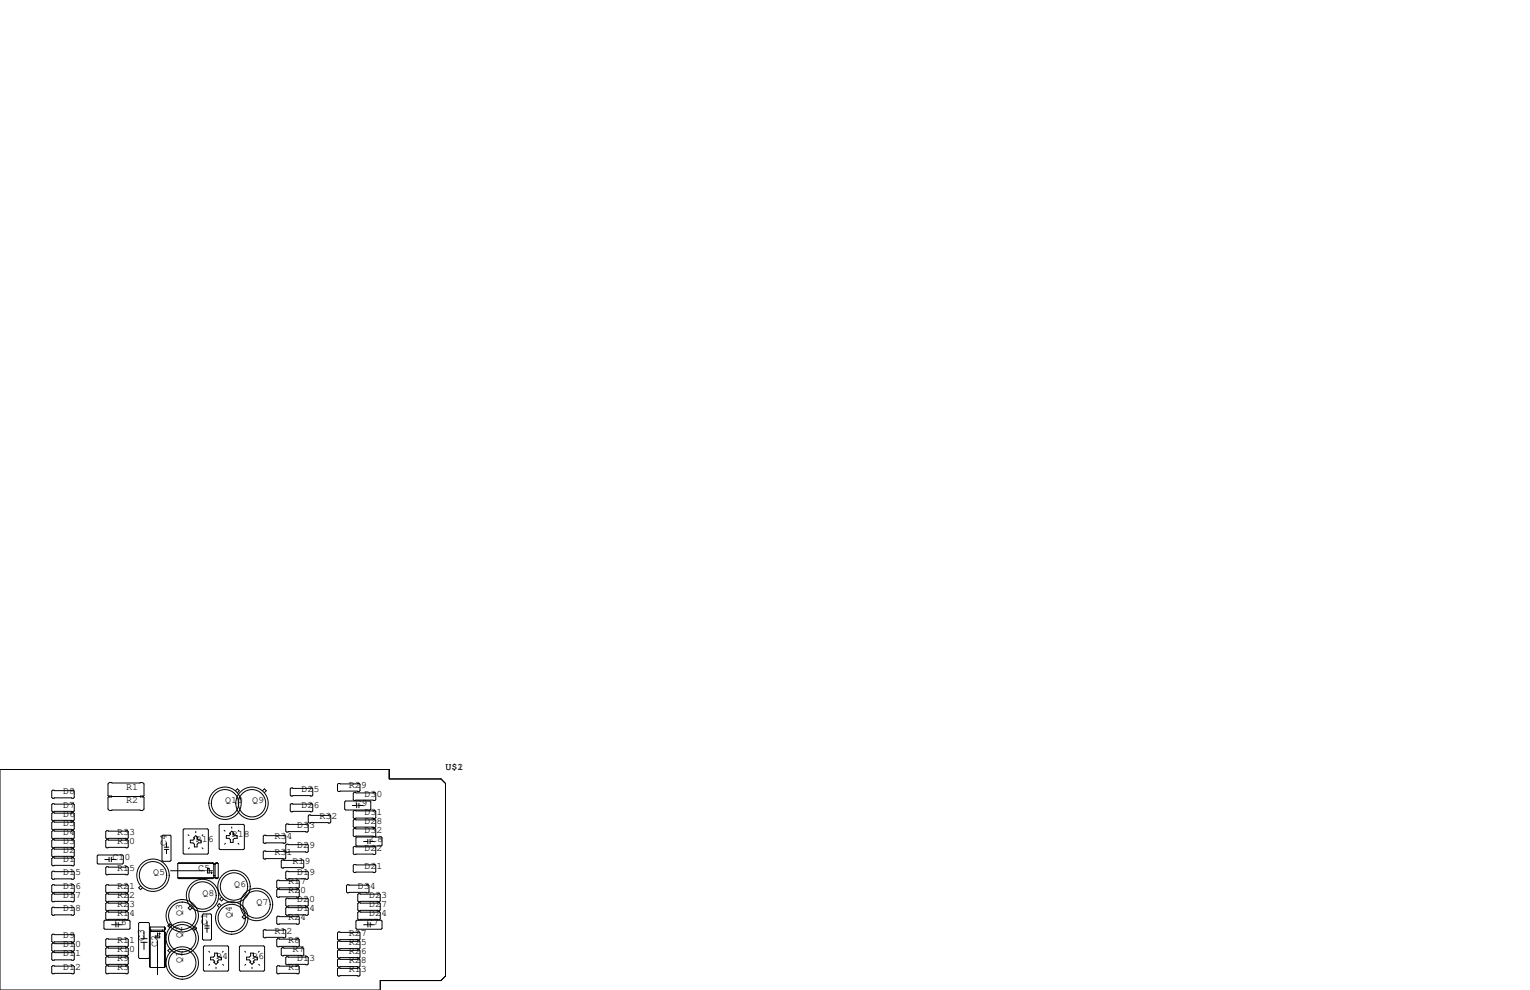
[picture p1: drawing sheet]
<svg xmlns="http://www.w3.org/2000/svg" width="432mm" height="279mm" viewBox="0 0 432 279" stroke-linecap="round" stroke-linejoin="round" font-family="sans-serif">
<g fill="none" stroke="#000" stroke-width=".28">
<path d="M0 217.2h109.9v2.6h14.6l1.2 1.3v54.4l-1.2 1.2h-17.2v2.7h-107.3zM14.9 223h5.8l.3 .3v1.7l-.3 .3h-5.8l-.3-.3v-1.7zM14.9 226.8h5.8l.3 .3v1.8l-.3 .2h-5.8l-.3-.2v-1.8zM14.9 229.4h5.8l.3 .2v1.8l-.3 .2h-5.8l-.3-.2v-1.8zM14.9 231.9h5.8l.3 .3v1.7l-.3 .3h-5.8l-.3-.3v-1.7zM14.9 234.4h5.8l.3 .3v1.8l-.3 .2h-5.8l-.3-.2v-1.8zM14.9 237h5.8l.3 .2v1.8l-.3 .3h-5.8l-.3-.3v-1.8zM14.9 239.5h5.8l.3 .3v1.8l-.3 .2h-5.8l-.3-.2v-1.8zM30.1 237h5.8l.3 .2v1.8l-.3 .3h-5.8l-.3-.3v-1.8zM30.1 234.4h5.8l.3 .3v1.8l-.3 .2h-5.8l-.3-.2v-1.8zM31.6 224.8l-.7 .1-.4-.4v-3.3l.4-.3h9.4l.3 .3v3.3l-.3 .4-.8-.1M31.6 224.8l-.7-.1-.4 .3v3.3l.4 .4h9.4l.3-.4v-3.3l-.3-.3-.8 .1"/>
<path d="M31.6 224.8h7.9M46 235.7h2l.3 .3v6.8l-.3 .3h-2l-.3-.3v-6.8zM46.4 239.1h1.2M46.4 239.7h1.2M47 237.9v1.2M47 239.7v1.2M51.9 233.9h6.6l.3 .3v6.6l-.3 .2h-6.6l-.2-.2v-6.6zM53.1 235.6l.2 .2M53.5 239.3l-.3 .2M53.7 237.1h.8l.4-.4v-.2h-.3l.6-.7 .7 .7h-.3v.2l.4 .4h.8v.8h-.8l-.4 .4v.7h-.7v-.7l-.4-.4h-.8zM55.2 234.6v.4M57 239.3l.3 .2"/>
<path d="M57.3 235.6l-.3 .2M61.8 232.9l.3-.2h6.6l.3 .2v6.6l-.3 .3h-6.6l-.3-.3zM63.2 234.3l.3 .3M63.6 238l-.2 .3M63.9 235.8h.7l.4-.3v-.3h-.2l.6-.6 .6 .6h-.2v.3l.4 .3h.7v.8h-.7l-.4 .4v.7h-.8v-.7l-.4-.4h-.7zM65.4 233.4v.4M66.5 223.2l.5-.6 .5 .6-.5 .5M67.2 238l.2 .3M67.4 234.3l-.2 .3M74.1 223.2l.5-.6 .6 .6-.6 .5M74.5 235.7h5.9l.2 .3v1.7l-.2 .3h-5.9l-.2-.3v-1.7zM80.9 232.5h5.8l.3 .3v1.8l-.3 .2h-5.8l-.3-.2v-1.8z"/>
<path d="M80.9 238.3h5.8l.3 .2v1.8l-.3 .2h-5.8l-.3-.2v-1.8zM82.2 222.4h5.8l.3 .2v1.8l-.3 .3h-5.8l-.3-.3v-1.8zM82.2 226.8h5.8l.3 .3v1.8l-.3 .2h-5.8l-.3-.2v-1.8zM87.2 230h5.9l.2 .3v1.7l-.2 .3h-5.9l-.2-.3v-1.7zM95.5 221.1h5.8l.3 .3v1.7l-.3 .3h-5.8l-.2-.3v-1.7zM97.3 226.3l.2-.2h6.9l.2 .2v2l-.2 .3h-6.9l-.2-.3zM99.4 227.3h1.3M99.9 228.7h5.9l.2 .3v1.8l-.2 .2h-5.9l-.2-.2v-1.8zM99.9 223.6h5.9l.2 .3v1.8l-.2 .2h-5.9l-.2-.2v-1.8zM99.9 231.3h5.9l.2 .2v1.8l-.2 .3h-5.9l-.2-.3v-1.8zM99.9 233.8h5.9l.2 .3v1.7l-.2 .3h-5.9l-.2-.3v-1.7zM99.9 238.9h5.9l.2 .2v1.8l-.2 .3h-5.9l-.2-.3v-1.8z"/>
<path d="M100.5 236.5l.2-.3h6.9l.2 .3v2l-.2 .3h-6.9l-.2-.3zM100.7 226.7v1.3M101.3 227.3h1.2M101.3 226.7v1.3M102.6 237.5h1.2M103.8 236.9v1.2M104.4 236.9v1.2M104.4 237.5h1.3M14.9 242.1h5.8l.3 .2v1.8l-.3 .2h-5.8l-.3-.2v-1.8zM14.9 245.9h5.8l.3 .2v1.8l-.3 .3h-5.8l-.3-.3v-1.8zM14.9 249.7h5.8l.3 .2v1.8l-.3 .3h-5.8l-.3-.3v-1.8zM14.9 252.2h5.8l.3 .3v1.8l-.3 .2h-5.8l-.3-.2v-1.8z"/>
<path d="M14.9 256h5.8l.3 .3v1.8l-.3 .2h-5.8l-.3-.2v-1.8zM27.7 241.3h6.8l.3 .3v2l-.3 .2h-6.8l-.3-.2v-2zM29.3 260l.3-.3h6.8l.3 .3v2l-.3 .3h-6.8l-.3-.3zM29.6 242.6h1.2M30.1 257.3h5.8l.3 .3v1.7l-.3 .3h-5.8l-.3-.3v-1.7zM30.1 254.8h5.8l.3 .2v1.8l-.3 .2h-5.8l-.3-.2v-1.8zM30.1 252.2h5.8l.3 .3v1.8l-.3 .2h-5.8l-.3-.2v-1.8zM30.1 249.7h5.8l.3 .2v1.8l-.3 .3h-5.8l-.3-.3v-1.8zM30.1 244.6h5.8l.3 .3v1.7l-.3 .3h-5.8l-.3-.3v-1.7zM30.8 241.9v1.3M31.4 241.9v1.3M31.4 242.6h1.2"/>
<path d="M39.7 250l-.6 .5 .6 .6 .5-.6M48.1 245.7h9.7M50.2 247.7h11.4M50.3 243.6h9.9M50.4 247.8h9.7M53.6 255.7l-.5 .6 .5 .5 .6-.5M57.2 258.2l.2-.3h2l.3 .3v6.8l-.3 .3h-2l-.2-.3zM58.5 245.1h.6v1.3h-.6zM59.1 245.7h.8M59.4 246.3h.5M59.7 246.1v.5M60.1 243.5l.2 .3"/>
<path d="M60.1 243.5h-9.7l-.2 .3v3.9M60.1 243.5l-9.7 .1M60.3 243.8v3.9l-.2 .3h-9.7l-.2-.3M60.3 247.1h.4M60.3 243.8h.4M60.3 243.9h.4M60.5 247.6h.1M60.7 243.8v3.9l.3 .3h.3l.3-.3M60.8 243.6h.7M61 247.8h.3M61.3 243.5l.3 .3v3.9M61.3 243.5h-.3l-.3 .3"/>
<path d="M61.3 243.5l-.3 .1M62.4 255.6l-.5-.6-.6 .6 .6 .5M62.5 253.2l-.5 .5 .5 .6 .6-.6M68.9 258.3l-.5 .5 .5 .5 .5-.5M74.5 240.2h5.9l.2 .2v1.8l-.2 .2h-5.9l-.2-.2v-1.8zM78.1 248.7l.3-.3h5.8l.3 .3v1.7l-.3 .3h-5.8l-.3-.3zM78.1 251.2l.3-.2h5.8l.3 .2v1.8l-.3 .2h-5.8l-.3-.2zM78.1 258.8l.3-.2h5.8l.3 .2v1.8l-.3 .3h-5.8l-.3-.3zM79.6 242.7h5.9l.2 .3v1.7l-.2 .3h-5.9l-.2-.3v-1.7zM80.6 246.1l.3-.2h5.8l.3 .2v1.8l-.3 .3h-5.8l-.3-.3zM80.6 253.7l.3-.2h5.8l.3 .2v1.8l-.3 .3h-5.8l-.3-.3zM80.6 256.3l.3-.3h5.8l.3 .3v1.8l-.3 .2h-5.8l-.3-.2z"/>
<path d="M97.8 249.9l.2-.2h5.9l.2 .2v1.8l-.2 .3h-5.9l-.2-.3zM99.9 244h5.9l.2 .2v1.8l-.2 .3h-5.9l-.2-.3v-1.8zM100.5 260l.2-.3h6.9l.2 .3v2l-.2 .3h-6.9l-.2-.3zM101 252.5l.2-.3h5.9l.2 .3v1.8l-.2 .2h-5.9l-.2-.2zM101 255l.2-.2h5.9l.2 .2v1.8l-.2 .2h-5.9l-.2-.2zM101 257.6l.2-.3h5.9l.2 .3v1.7l-.2 .3h-5.9l-.2-.3zM14.6 266.4l.3-.2h5.8l.3 .2v1.8l-.3 .3h-5.8l-.3-.3zM14.6 269l.3-.3h5.8l.3 .3v1.8l-.3 .2h-5.8l-.3-.2zM14.6 272.8l.3-.3h5.8l.3 .3v1.8l-.3 .2h-5.8l-.3-.2zM14.9 263.7h5.8l.3 .2v1.8l-.3 .2h-5.8l-.3-.2v-1.8zM30.1 270h5.8l.3 .3v1.7l-.3 .3h-5.8l-.3-.3v-1.7zM30.1 272.5h5.8l.3 .3v1.8l-.3 .2h-5.8l-.3-.2v-1.8z"/>
<path d="M30.1 264.9h5.8l.3 .3v1.8l-.3 .2h-5.8l-.3-.2v-1.8zM30.1 267.5h5.8l.3 .2v1.8l-.3 .2h-5.8l-.3-.2v-1.8zM31.5 261h1.2M32.7 260.3v1.3M33.4 261h1.1M33.4 260.3v1.3M39.1 260.6l.3-.3h2.5l.3 .3v9.7l-.3 .2h-2.5l-.3-.2zM39.8 265.9h1.7M39.8 264.9h1.7M40.6 262.9v2M40.6 265.9v2.1M42.2 261.9v.4l.3 .2"/>
<path d="M42.2 263.1v9.7l.3 .2h3.9M42.2 263.1h.1M42.2 261.9h.1M42.4 261.7v.7M42.4 263v9.9M42.5 262.9h3.9l.3 .2v9.7l-.3 .2M42.5 262.5v.4M42.5 262.9l-.3 .2M42.6 262.5v.4M43.8 264.2h1.3v.5h-1.3zM44.5 263.3v.9M44.5 265.4v9.7"/>
<path d="M44.8 263.5h.5M45 263.3v.5M45.8 262.5v.4M46.3 262.6v.2M46.4 261.6h-3.9l-.3 .3M46.4 261.6l.3 .3v.4l-.3 .2h-3.9M46.4 261.6v11.4M46.5 261.9v.4M46.5 263.1v9.7M48.4 261.3l-.5-.5-.5 .5 .5 .5M48.4 268.3l-.5-.6-.5 .6 .5 .5M55 261.4l.5 .6-.5 .5-.6-.5"/>
<path d="M57.4 267.2l.3-.2h6.6l.2 .2v6.6l-.2 .3h-6.6l-.3-.3zM57.8 261.3h1.3M57.8 262h1.3M58.4 260.1v1.2M58.4 262v1.1M58.9 268.5l.3 .2M59.2 272.2l-.3 .2M59.4 270.1h.8l.4-.4v-.7h.7v.7l.4 .4h.8v.8h-.8l-.4 .4v.2h.3l-.6 .7-.7-.7h.3v-.2l-.4-.4h-.8zM61 273v.4M62.9 272.2l.2 .2M63 268.5l-.3 .2M67.6 267.2l.2-.2h6.6l.3 .2v6.6l-.3 .3h-6.6l-.2-.3z"/>
<path d="M69.1 268.5l.2 .2M69.3 272.2l-.2 .2M69.6 270.1h.8l.3-.4v-.7h.8v.7l.4 .4h.7v.8h-.7l-.4 .4v.2h.3l-.7 .7-.6-.7h.2v-.2l-.3-.4h-.8zM71.1 273v.4M73 272.2l.3 .2M73.2 268.5l-.3 .2M74.3 262.6l.2-.2h5.9l.2 .2v1.8l-.2 .3h-5.9l-.2-.3zM78.1 272.8l.3-.3h5.8l.3 .3v1.8l-.3 .2h-5.8l-.3-.2zM78.1 265.2l.3-.3h5.8l.3 .3v1.8l-.3 .2h-5.8l-.3-.2zM79.4 267.7l.2-.2h5.9l.2 .2v1.8l-.2 .2h-5.9l-.2-.2zM80.6 270.3l.3-.3h5.8l.3 .3v1.7l-.3 .3h-5.8l-.3-.3zM95.3 263.3l.2-.3h5.8l.3 .3v1.7l-.3 .3h-5.8l-.2-.3z"/>
<path d="M95.3 273.4l.2-.2h5.8l.3 .2v1.8l-.3 .3h-5.8l-.2-.3zM95.3 265.8l.2-.2h5.8l.3 .2v1.8l-.3 .2h-5.8l-.2-.2zM95.3 268.4l.2-.3h5.8l.3 .3v1.7l-.3 .3h-5.8l-.2-.3zM95.3 270.9l.2-.3h5.8l.3 .3v1.8l-.3 .2h-5.8l-.2-.2zM102.6 261h1.2M103.8 260.3v1.3M104.5 261h1.2M104.5 260.3v1.3"/>
<circle cx="63.5" cy="226.7" r="4.6"/>
<circle cx="63.5" cy="226.7" r="3.9"/>
<circle cx="71.1" cy="226.7" r="4.6"/>
<circle cx="71.1" cy="226.7" r="3.9"/>
<circle cx="43.2" cy="247" r="4.6"/>
<circle cx="43.2" cy="247" r="3.9"/>
<circle cx="51.4" cy="258.4" r="3.9"/>
<circle cx="51.4" cy="258.4" r="4.6"/>
<circle cx="57.1" cy="252.7" r="4.6"/>
<circle cx="57.1" cy="252.7" r="3.9"/>
<circle cx="65.4" cy="259.1" r="4.6"/>
<circle cx="65.4" cy="259.1" r="3.9"/>
<circle cx="66" cy="250.2" r="4.6"/>
<circle cx="66" cy="250.2" r="3.9"/>
<circle cx="72.4" cy="255.3" r="4.6"/>
<circle cx="72.4" cy="255.3" r="3.9"/>
<circle cx="51.4" cy="264.8" r="4.6"/>
<circle cx="51.4" cy="271.8" r="4.6"/>
<circle cx="51.4" cy="271.8" r="3.9"/>
<circle cx="51.4" cy="264.8" r="3.9"/>
</g>
<g font-size="2.8">
<text x="125.7" y="217.2">U$1</text>
<text x="129.1" y="217.2">2</text>
<text x="17.8" y="228">D7</text>
<text x="17.8" y="224.2">D8</text>
<text x="35.6" y="226.7">R2</text>
<text x="35.6" y="222.9">R1</text>
<text x="63.5" y="226.7">Q10</text>
<text x="71.1" y="226.7">Q9</text>
<text x="85.1" y="228">D26</text>
<text x="85.1" y="223.5">D25</text>
<text x="98.4" y="222.2">R29</text>
<text x="100.3" y="227.3">C9</text>
<text x="102.9" y="224.8">D30</text>
<text x="17.8" y="233">D5</text>
<text x="17.8" y="230.5">D6</text>
<text x="83.8" y="233.7">D33</text>
<text x="90.2" y="231.1">R32</text>
<text x="102.9" y="232.4">D28</text>
<text x="102.9" y="229.9">D31</text>
<text x="17.8" y="238.1">D3</text>
<text x="17.8" y="235.6">D4</text>
<text x="33" y="238.1">R30</text>
<text x="33" y="235.6">R33</text>
<text x="47" y="238.8" transform="rotate(-90 47 238.8)">C4</text>
<text x="55.2" y="237.5">R16</text>
<text x="65.4" y="236.2">R18</text>
<text x="77.5" y="236.9">R34</text>
<text x="83.8" y="239.4">D29</text>
<text x="102.9" y="234.9">D32</text>
<text x="104.8" y="237.5">C8</text>
<text x="17.8" y="243.2">D1</text>
<text x="17.8" y="240.7">D2</text>
<text x="31.7" y="242.6">C10</text>
<text x="33" y="245.7">R15</text>
<text x="55.9" y="245.7">C5</text>
<text x="77.5" y="241.3">R31</text>
<text x="82.5" y="243.8">R19</text>
<text x="102.9" y="245.1">D21</text>
<text x="102.9" y="240">D22</text>
<text x="17.8" y="247">D15</text>
<text x="17.8" y="250.8">D16</text>
<text x="33" y="250.8">R21</text>
<text x="43.2" y="247">Q5</text>
<text x="66" y="250.2">Q6</text>
<text x="81.3" y="249.6">R17</text>
<text x="83.8" y="247">D19</text>
<text x="101" y="250.8">D34</text>
<text x="17.8" y="253.4">D17</text>
<text x="17.8" y="257.2">D18</text>
<text x="33" y="253.4">R22</text>
<text x="33" y="255.9">R23</text>
<text x="57.1" y="252.7">Q8</text>
<text x="72.4" y="255.3">Q7</text>
<text x="81.3" y="252.1">R20</text>
<text x="83.8" y="257.2">D14</text>
<text x="83.8" y="254.6">D20</text>
<text x="104.1" y="255.9">D27</text>
<text x="104.1" y="253.4">D23</text>
<text x="32.4" y="261">C6</text>
<text x="33" y="258.4">R14</text>
<text x="51.4" y="258.4" transform="rotate(-90 51.4 258.4)">Q3</text>
<text x="58.4" y="261" transform="rotate(-90 58.4 261)">C1</text>
<text x="65.4" y="259.1" transform="rotate(-90 65.4 259.1)">Q4</text>
<text x="77.5" y="263.5">R12</text>
<text x="81.3" y="259.7">R24</text>
<text x="103.5" y="261">C7</text>
<text x="104.1" y="258.4">D24</text>
<text x="17.8" y="264.8">D9</text>
<text x="17.8" y="267.3">D10</text>
<text x="17.8" y="269.9">D11</text>
<text x="33" y="268.6">R10</text>
<text x="33" y="266.1">R11</text>
<text x="40.6" y="265.4" transform="rotate(-90 40.6 265.4)">C3</text>
<text x="44.4" y="267.3" transform="rotate(-90 44.4 267.3)">C2</text>
<text x="51.4" y="264.8" transform="rotate(-90 51.4 264.8)">Q2</text>
<text x="81.3" y="266.1">R8</text>
<text x="82.5" y="268.6">R7</text>
<text x="98.4" y="266.7">R25</text>
<text x="98.4" y="269.2">R26</text>
<text x="98.4" y="264.2">R27</text>
<text x="17.8" y="273.7">D12</text>
<text x="33" y="273.7">R3</text>
<text x="33" y="271.1">R9</text>
<text x="51.4" y="271.8" transform="rotate(-90 51.4 271.8)">Q1</text>
<text x="61" y="270.5">R4</text>
<text x="71.1" y="270.5">R6</text>
<text x="81.3" y="273.7">R5</text>
<text x="83.8" y="271.1">D13</text>
<text x="98.4" y="274.3">R13</text>
<text x="98.4" y="271.8">R28</text>
</g>
</svg>
